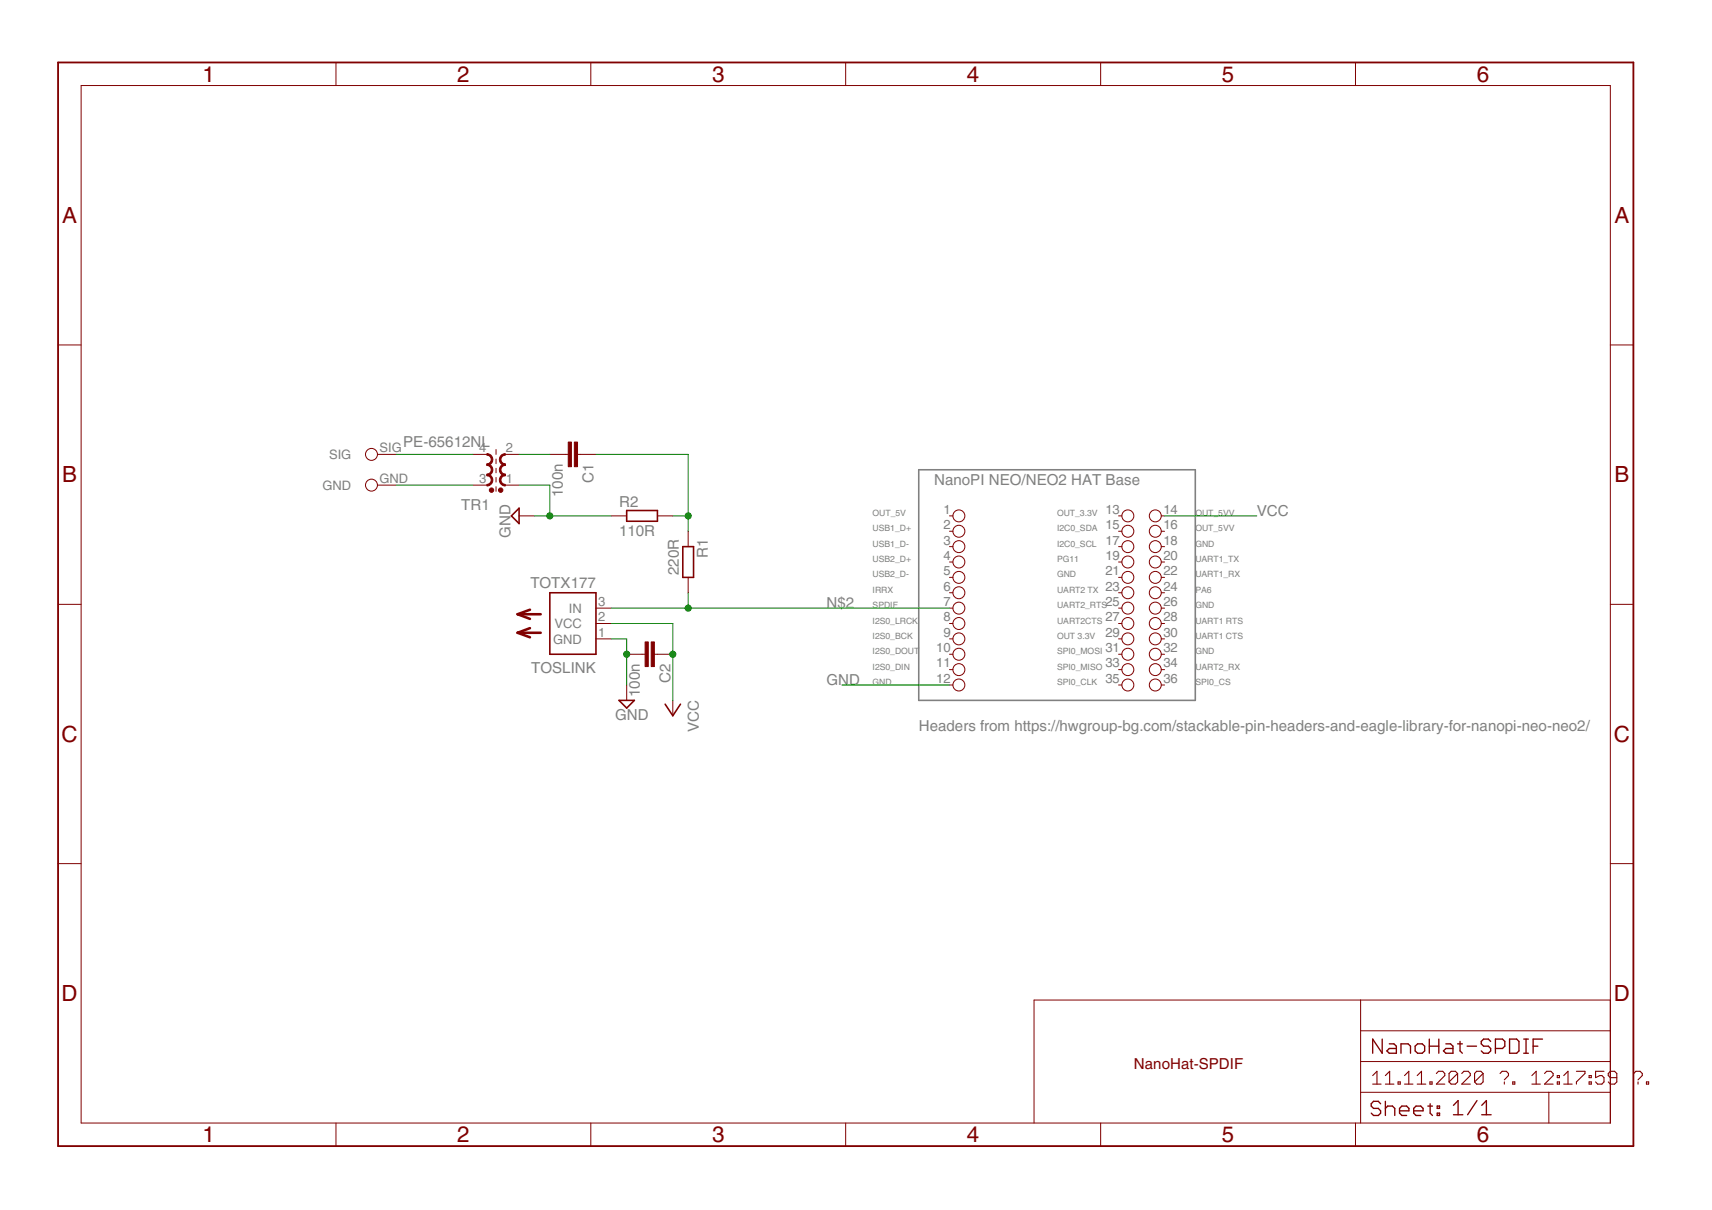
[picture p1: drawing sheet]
<svg xmlns="http://www.w3.org/2000/svg" width="297mm" height="210mm" viewBox="0 0 297 210" stroke-linecap="round" stroke-linejoin="round" font-family="sans-serif">
<path d="M159.4 81.5h48v40h-48z" fill="none" stroke="#808080" stroke-width=".28"/>
<g fill="none" stroke="#800000" stroke-width=".17">
<path d="M14.1 14.8h265.3v180h-265.3zM58.3 10.8v4M102.5 10.8v4M146.7 10.8v4M191 10.8v4M235.2 10.8v4M10.1 59.8h4M279.4 59.8h4M65.5 78.8h3.2M82.1 78.8h2.6M86.1 78v.8M86.1 79.6v.8"/>
<path d="M87.4 78.8h2.7M95.4 78.8h3.2M100.2 78.8h3.2M65.5 84.2h3.2M82.1 84.2h2.6M86.1 81.2v.8M86.1 82.8v.8M86.1 84.4v.8M87.4 84.2h2.7M90.1 89.5h2.6M106.1 89.5h2.6M114.1 89.5h2.6"/>
<path d="M119.4 92.2v2.6M164.7 89.5h.6M164.7 97.5h.6M164.7 94.8h.6M164.7 92.2h.6M194.1 89.5h.5M194.1 97.5h.5M194.1 94.8h.5M194.1 92.2h.5M201.5 89.5h.6M201.5 97.5h.6M201.5 94.8h.6"/>
<path d="M201.5 92.2h.6M10.1 104.8h4M103.4 110.8h2.7M103.4 108.2h2.7M103.4 105.5h2.7M108.7 113.5h3.2M108.7 118.8v2.7M113.5 113.5h3.2M119.4 100.2v2.6M164.7 118.8h.6M164.7 116.2h.6M164.7 113.5h.6"/>
<path d="M164.7 110.8h.6M164.7 108.2h.6M164.7 105.5h.6M164.7 102.8h.6M164.7 100.2h.6M194.1 118.8h.5M194.1 116.2h.5M194.1 113.5h.5M194.1 110.8h.5M194.1 108.2h.5M194.1 105.5h.5M194.1 102.8h.5"/>
<path d="M194.1 100.2h.5M201.5 118.8h.6M201.5 116.2h.6M201.5 113.5h.6M201.5 110.8h.6M201.5 108.2h.6M201.5 105.5h.6M201.5 102.8h.6M201.5 100.2h.6M279.4 104.8h4M116.7 121.5v2.7M10.1 149.8h4"/>
<path d="M279.4 149.8h4M236.1 173.5v21.3M236.1 178.8h43.3M279.4 173.5h-100v21.3M58.3 194.8v4M102.5 194.8v4M146.7 194.8v4M191 194.8v4M235.2 194.8v4M236.1 189.5h43.3M236.1 184.1h43.3M268.7 189.5v5.3"/>
<circle cx="64.5" cy="78.8" r="1.04"/>
<circle cx="64.5" cy="84.2" r="1.04"/>
<circle cx="166.4" cy="94.8" r="1.04"/>
<circle cx="166.4" cy="92.2" r="1.04"/>
<circle cx="166.4" cy="97.5" r="1.04"/>
<circle cx="166.4" cy="89.5" r="1.04"/>
<circle cx="195.7" cy="97.5" r="1.04"/>
<circle cx="195.7" cy="89.5" r="1.04"/>
<circle cx="195.7" cy="94.8" r="1.04"/>
<circle cx="195.7" cy="92.2" r="1.04"/>
<circle cx="200.4" cy="94.8" r="1.04"/>
<circle cx="200.4" cy="92.2" r="1.04"/>
<circle cx="200.4" cy="89.5" r="1.04"/>
<circle cx="200.4" cy="97.5" r="1.04"/>
<circle cx="166.4" cy="116.2" r="1.04"/>
<circle cx="166.4" cy="108.2" r="1.04"/>
<circle cx="166.4" cy="102.8" r="1.04"/>
<circle cx="166.4" cy="105.5" r="1.04"/>
<circle cx="166.4" cy="113.5" r="1.04"/>
<circle cx="166.4" cy="110.8" r="1.04"/>
<circle cx="166.4" cy="118.8" r="1.04"/>
<circle cx="166.4" cy="100.2" r="1.04"/>
<circle cx="195.7" cy="118.8" r="1.04"/>
<circle cx="195.7" cy="113.5" r="1.04"/>
<circle cx="195.7" cy="116.2" r="1.04"/>
<circle cx="195.7" cy="105.5" r="1.04"/>
<circle cx="195.7" cy="102.8" r="1.04"/>
<circle cx="195.7" cy="100.2" r="1.04"/>
<circle cx="195.7" cy="108.2" r="1.04"/>
<circle cx="195.7" cy="110.8" r="1.04"/>
<circle cx="200.4" cy="102.8" r="1.04"/>
<circle cx="200.4" cy="116.2" r="1.04"/>
<circle cx="200.4" cy="105.5" r="1.04"/>
<circle cx="200.4" cy="110.8" r="1.04"/>
<circle cx="200.4" cy="108.2" r="1.04"/>
<circle cx="200.4" cy="100.2" r="1.04"/>
<circle cx="200.4" cy="113.5" r="1.04"/>
<circle cx="200.4" cy="118.8" r="1.04"/>
</g>
<g fill="#800000" stroke="#800000" stroke-width=".17">
<path d="M84.5 82.3a1.03 1.03 0 0 1 1 1 1.03 1.03 0 0 1-1 1v-.3a.75 .75 0 0 0 .7-.7 .75 .75 0 0 0-.7-.8z" fill-rule="evenodd"/>
<path d="M84.5 80.5a1.03 1.03 0 0 1 1 1 1.03 1.03 0 0 1-1 1v-.2a.75 .75 0 0 0 .7-.8 .75 .75 0 0 0-.7-.7z" fill-rule="evenodd"/>
<path d="M84.5 78.7a1.03 1.03 0 0 1 1 1 1.03 1.03 0 0 1-1 1.1v-.3a.75 .75 0 0 0 .7-.8 .75 .75 0 0 0-.7-.7z" fill-rule="evenodd"/>
<path d="M87 78.9l.7-.2v.3a.75 .75 0 0 0-.8 .7 .75 .75 0 0 0 .8 .8v.3a1.03 1.03 0 0 1-1-.7 1.03 1.03 0 0 1 .3-1.2z" fill-rule="evenodd"/>
<path d="M87 80.7l.7-.2v.3a.75 .75 0 0 0-.8 .7 .75 .75 0 0 0 .8 .8v.2a1.03 1.03 0 0 1-1-.6 1.03 1.03 0 0 1 .3-1.2z" fill-rule="evenodd"/>
<path d="M87 82.5l.7-.2v.2a.75 .75 0 0 0-.8 .8 .75 .75 0 0 0 .8 .7v.3a1.03 1.03 0 0 1-1-.7 1.03 1.03 0 0 1 .3-1.1z" fill-rule="evenodd"/>
<circle cx="86.9" cy="85" r=".38"/>
<circle cx="85.3" cy="85" r=".38"/>
</g>
<path d="M90.1 88.2v2.6l-1.4-1.3zM108.7 88.6h5.4v1.8h-5.4zM118.5 94.8h1.8v5.4h-1.8zM95.4 102.8h8v10.7h-8zM107.4 121.5h2.7l-1.4 1.3zM115.4 122.2l1.3 2 1.4-2" fill="none" stroke="#800000" stroke-width=".28"/>
<path d="M89.8 109.8h4M89.8 109.8l2.1 .8M89.8 106.6h4M89.8 106.6l2.1 .8M91.9 109l-2.1 .8M91.9 105.8l-2.1 .8" fill="none" stroke="#800000" stroke-width=".44"/>
<g fill="#800000" stroke="#800000" stroke-width=".17">
<path d="M98.6 76.7h.5v4.3h-.5z"/>
<path d="M99.7 76.7h.5v4.3h-.5z"/>
<path d="M111.9 111.4h.6v4.2h-.6z"/>
<path d="M113 111.4h.5v4.2h-.5z"/>
</g>
<g fill="none" stroke="#800000" stroke-width=".23">
<path d="M239.5 191.5l-.4-.4h-.8l-.4 .4v.4l.4 .4h.8l.4 .4v.4l-.4 .4h-.8l-.4-.4M239.8 180.3v2.4l-1.6-2.4v2.4M240.4 192.3l.4-.4h.8l.4 .4v1.2M240.4 191.1v2.4M241 181.1h.9l.4 .4v1.2h-1.3l-.4-.4 .4-.4h1.3M242.8 192.7h1.7v-.4l-.4-.4h-.9l-.4 .4v.8l.4 .4h.9M243.1 182.7v-1.6h1.2l.4 .4v1.2M245.3 192.7h1.6v-.4l-.4-.4h-.8l-.4 .4v.8l.4 .4h.8M245.5 181.5l.5-.4h.8l.4 .4v.8l-.4 .4h-.8l-.5-.4zM247.7 191.9h.8M248 180.3v2.4M248 181.5h1.6"/>
<path d="M248.1 191.5v1.6l.4 .4M249.4 191.9h.4v.4h-.4zM249.4 193.1h.4v.4h-.4zM249.6 180.3v2.4M250.9 181.1h.8l.4 .4v1.2h-1.2l-.5-.4 .5-.4h1.2M252.2 191.7l.8-.8v2.5M252.2 193.4h1.6M252.9 181.1h.8M253.3 180.7v1.6l.4 .4M254.6 181.5h1.6M256.3 190.9l-1.7 2.5M257.1 193.4h1.6"/>
<path d="M257.1 191.7l.8-.8v2.5M258.6 180.7l-.4-.4h-.8l-.4 .4v.4l.4 .4h.8l.4 .4v.4l-.4 .4h-.8l-.4-.4M259.5 181.9h1.2l.4-.4v-.8l-.4-.4h-1.2v2.4M261.9 180.3h1.2l.4 .4v1.6l-.4 .4h-1.2zM264.4 182.7h.8M264.4 180.3h.8M264.8 180.3v2.4M266 181.5h.8M267.6 180.3h-1.6v2.4"/>
</g>
<g fill="none" stroke="#800000" stroke-width=".19">
<path d="M238.2 186.6l.7-.8v2.3M238.2 188.1h1.4M240.4 188.1h1.5M240.4 186.6l.7-.8v2.3M242.6 187.7h.4v.4h-.4zM243.7 188.1h1.5M243.7 186.6l.7-.8v2.3M245.9 188.1h1.5M245.9 186.6l.7-.8v2.3M248.1 187.7h.4v.4h-.4zM249.2 186.2l.4-.4h.7l.4 .4v.4l-1.5 1.5h1.5M252.9 186.2v1.5l-.4 .4h-.7l-.4-.4"/>
<path d="M252.9 186.2l-.4-.4h-.7l-.4 .4v1.5M252.9 186.2l-1.5 1.5M253.6 186.2l.4-.4h.7l.4 .4v.4l-1.5 1.5h1.5M257.3 186.2v1.5l-.4 .4h-.7l-.4-.4M257.3 186.2l-.4-.4h-.7l-.4 .4v1.5M257.3 186.2l-1.5 1.5M260.3 186.2l.3-.4h.8l.3 .4v.4l-.7 .7M261 187.7v.4M262.5 187.7h.3v.4h-.3zM265.8 188.1h1.5M265.8 186.6l.7-.8v2.3M268 186.2l.4-.4h.7l.4 .4v.4l-1.5 1.5h1.5"/>
<path d="M270.2 187.7h.4v.4h-.4zM270.2 186.6h.4v.3h-.4zM271.3 188.1h1.5M271.3 186.6l.8-.8v2.3M273.5 185.8h1.5v.4l-1.5 1.5v.4M275.7 187.7h.4v.4h-.4zM275.7 186.6h.4v.3h-.4zM278.3 185.8h-1.5v1.1l.8-.3h.3l.4 .3v.8l-.4 .4h-.7l-.4-.4M280.5 186.9h-1.1l-.4-.3v-.4l.4-.4h.7l.4 .4v1.5l-.4 .4h-.7l-.4-.4M283.5 186.2l.3-.4h.8l.3 .4v.4l-.7 .7M284.2 187.7v.4M285.7 187.7h.3v.4h-.3z"/>
</g>
<path d="M10.1 10.8h273.3v188h-273.3z" fill="none" stroke="#800000" stroke-width=".32"/>
<g fill="none" stroke="#008000" stroke-width=".17">
<path d="M68.7 78.8h13.4M90.1 78.8h5.3M103.4 78.8h16v13.4M68.7 84.2h13.4M90.1 84.2h5.3v5.3M92.7 89.5h13.4M116.7 89.5h2.7M202.1 89.5h16M106.1 110.8h2.6v8M106.1 105.5h58.6M106.1 108.2h10.6v13.3M119.4 102.8v2.7"/>
<path d="M146.1 118.8h18.6"/>
</g>
<g fill="#008000" stroke="#008000" stroke-width=".17">
<circle cx="95.4" cy="89.5" r=".53"/>
<circle cx="108.7" cy="113.5" r=".53"/>
<circle cx="119.4" cy="89.5" r=".53"/>
<circle cx="119.4" cy="105.5" r=".53"/>
<circle cx="116.7" cy="113.5" r=".53"/>
</g>
<g font-size="4.5" fill="#800000">
<text x="35.1" y="14.2">1</text>
<text x="79.3" y="14.2">2</text>
<text x="123.5" y="14.2">3</text>
<text x="167.8" y="14.2">4</text>
<text x="212" y="14.2">5</text>
<text x="256.2" y="14.2">6</text>
<text x="10.8" y="38.7">A</text>
<text x="280.1" y="38.7">A</text>
<text x="10.8" y="83.7">B</text>
<text x="280.1" y="83.7">B</text>
<text x="10.7" y="128.7">C</text>
<text x="280" y="128.7">C</text>
<text x="10.7" y="173.7">D</text>
<text x="280" y="173.7">D</text>
<text x="35.1" y="198.2">1</text>
<text x="79.3" y="198.2">2</text>
<text x="123.5" y="198.2">3</text>
<text x="167.8" y="198.2">4</text>
<text x="212" y="198.2">5</text>
<text x="256.2" y="198.2">6</text>
</g>
<g font-size="3" fill="#808080">
<text x="70" y="77.5">PE-65612NL</text>
<text x="103" y="83.8" transform="rotate(-90 103 83.8)">C1</text>
<text x="80" y="88.4">TR1</text>
<text x="97.7" y="86.3" transform="rotate(-90 97.7 86.3)">100n</text>
<text x="107.4" y="87.9">R2</text>
<text x="162.1" y="84.2">NanoPI NEO/NEO2 HAT Base</text>
<text x="218.1" y="89.5">VCC</text>
<text x="88.6" y="93.3" transform="rotate(-90 88.6 93.3)">GND</text>
<text x="107.4" y="93">110R</text>
<text x="117.8" y="99.8" transform="rotate(-90 117.8 99.8)">220R</text>
<text x="122.8" y="96.9" transform="rotate(-90 122.8 96.9)">R1</text>
<text x="92" y="102">TOTX177</text>
<text x="143.4" y="105.5">N$2</text>
<text x="92.2" y="116.7">TOSLINK</text>
<text x="116.3" y="118.5" transform="rotate(-90 116.3 118.5)">C2</text>
<text x="143.4" y="118.8">GND</text>
<text x="106.7" y="124.8">GND</text>
<text x="111" y="120.9" transform="rotate(-90 111 120.9)">100n</text>
<text x="121.3" y="127.1" transform="rotate(-90 121.3 127.1)">VCC</text>
<text x="159.4" y="126.8">Headers from https://hwgroup-bg.com/stackable-pin-headers-and-eagle-library-for-nanopi-neo-neo2/</text>
</g>
<text font-size="3" fill="#800000" x="196.7" y="185.5">NanoHat-SPDIF</text>
<g font-size="2.6" fill="#808080">
<text x="57.1" y="79.6">SIG</text>
<text x="65.9" y="83.8">GND</text>
<text x="65.9" y="78.5">SIG</text>
<text x="83.1" y="78.5">4</text>
<text x="83.1" y="83.8">3</text>
<text x="87.8" y="83.8">1</text>
<text x="87.8" y="78.5">2</text>
<text x="56" y="85">GND</text>
<text x="163.7" y="89.1">1</text>
<text x="191.8" y="89.1">13</text>
<text x="201.9" y="89.1">14</text>
<text x="163.7" y="94.5">3</text>
<text x="163.7" y="91.8">2</text>
<text x="191.8" y="91.8">15</text>
<text x="191.8" y="94.5">17</text>
<text x="201.9" y="91.8">16</text>
<text x="201.9" y="94.5">18</text>
<text x="163.7" y="99.8">5</text>
<text x="163.7" y="97.1">4</text>
<text x="191.8" y="97.1">19</text>
<text x="191.8" y="99.8">21</text>
<text x="201.9" y="97.1">20</text>
<text x="201.9" y="99.8">22</text>
<text x="98.7" y="106.3">IN</text>
<text x="103.8" y="107.8">2</text>
<text x="103.8" y="105.1">3</text>
<text x="163.7" y="107.8">8</text>
<text x="163.7" y="105.1">7</text>
<text x="163.7" y="102.5">6</text>
<text x="191.8" y="102.5">23</text>
<text x="191.8" y="105.1">25</text>
<text x="191.8" y="107.8">27</text>
<text x="201.9" y="102.5">24</text>
<text x="201.9" y="105.1">26</text>
<text x="201.9" y="107.8">28</text>
<text x="96" y="111.6">GND</text>
<text x="96.2" y="109">VCC</text>
<text x="103.8" y="110.5">1</text>
<text x="162.5" y="113.1">10</text>
<text x="163.7" y="110.5">9</text>
<text x="191.8" y="110.5">29</text>
<text x="191.8" y="113.1">31</text>
<text x="201.9" y="110.5">30</text>
<text x="201.9" y="113.1">32</text>
<text x="162.5" y="118.5">12</text>
<text x="162.5" y="115.8">11</text>
<text x="191.8" y="115.8">33</text>
<text x="191.8" y="118.5">35</text>
<text x="201.9" y="115.8">34</text>
<text x="201.9" y="118.5">36</text>
</g>
<g font-size="1.7" fill="#808080">
<text x="151.4" y="89.5">OUT_5V</text>
<text x="183.4" y="89.5">OUT_3.3V</text>
<text x="207.4" y="89.5">OUT_5VV</text>
<text x="151.4" y="92.2">USB1_D+</text>
<text x="151.4" y="94.8">USB1_D-</text>
<text x="183.4" y="92.2">I2C0_SDA</text>
<text x="183.4" y="94.8">I2C0_SCL</text>
<text x="207.4" y="92.2">OUT_5VV</text>
<text x="207.4" y="94.8">GND</text>
<text x="151.4" y="97.5">USB2_D+</text>
<text x="151.4" y="100.2">USB2_D-</text>
<text x="183.4" y="97.5">PG11</text>
<text x="183.4" y="100.2">GND</text>
<text x="207.4" y="97.5">UART1_TX</text>
<text x="207.4" y="100.2">UART1_RX</text>
<text x="151.4" y="102.8">IRRX</text>
<text x="151.4" y="105.5">SPDIF</text>
<text x="183.4" y="102.8">UART2 TX</text>
<text x="183.4" y="105.5">UART2_RTS</text>
<text x="207.4" y="102.8">PA6</text>
<text x="207.4" y="105.5">GND</text>
<text x="151.4" y="108.2">I2S0_LRCK</text>
<text x="151.4" y="110.8">I2S0_BCK</text>
<text x="151.4" y="113.5">I2S0_DOUT</text>
<text x="183.4" y="108.2">UART2CTS</text>
<text x="183.4" y="110.8">OUT 3.3V</text>
<text x="183.4" y="113.5">SPI0_MOSI</text>
<text x="207.4" y="108.2">UART1 RTS</text>
<text x="207.4" y="110.8">UART1 CTS</text>
<text x="207.4" y="113.5">GND</text>
<text x="151.4" y="116.2">I2S0_DIN</text>
<text x="151.4" y="118.8">GND</text>
<text x="183.4" y="116.2">SPI0_MISO</text>
<text x="183.4" y="118.8">SPI0_CLK</text>
<text x="207.4" y="116.2">UART2_RX</text>
<text x="207.4" y="118.8">SPI0_CS</text>
</g>
</svg>
